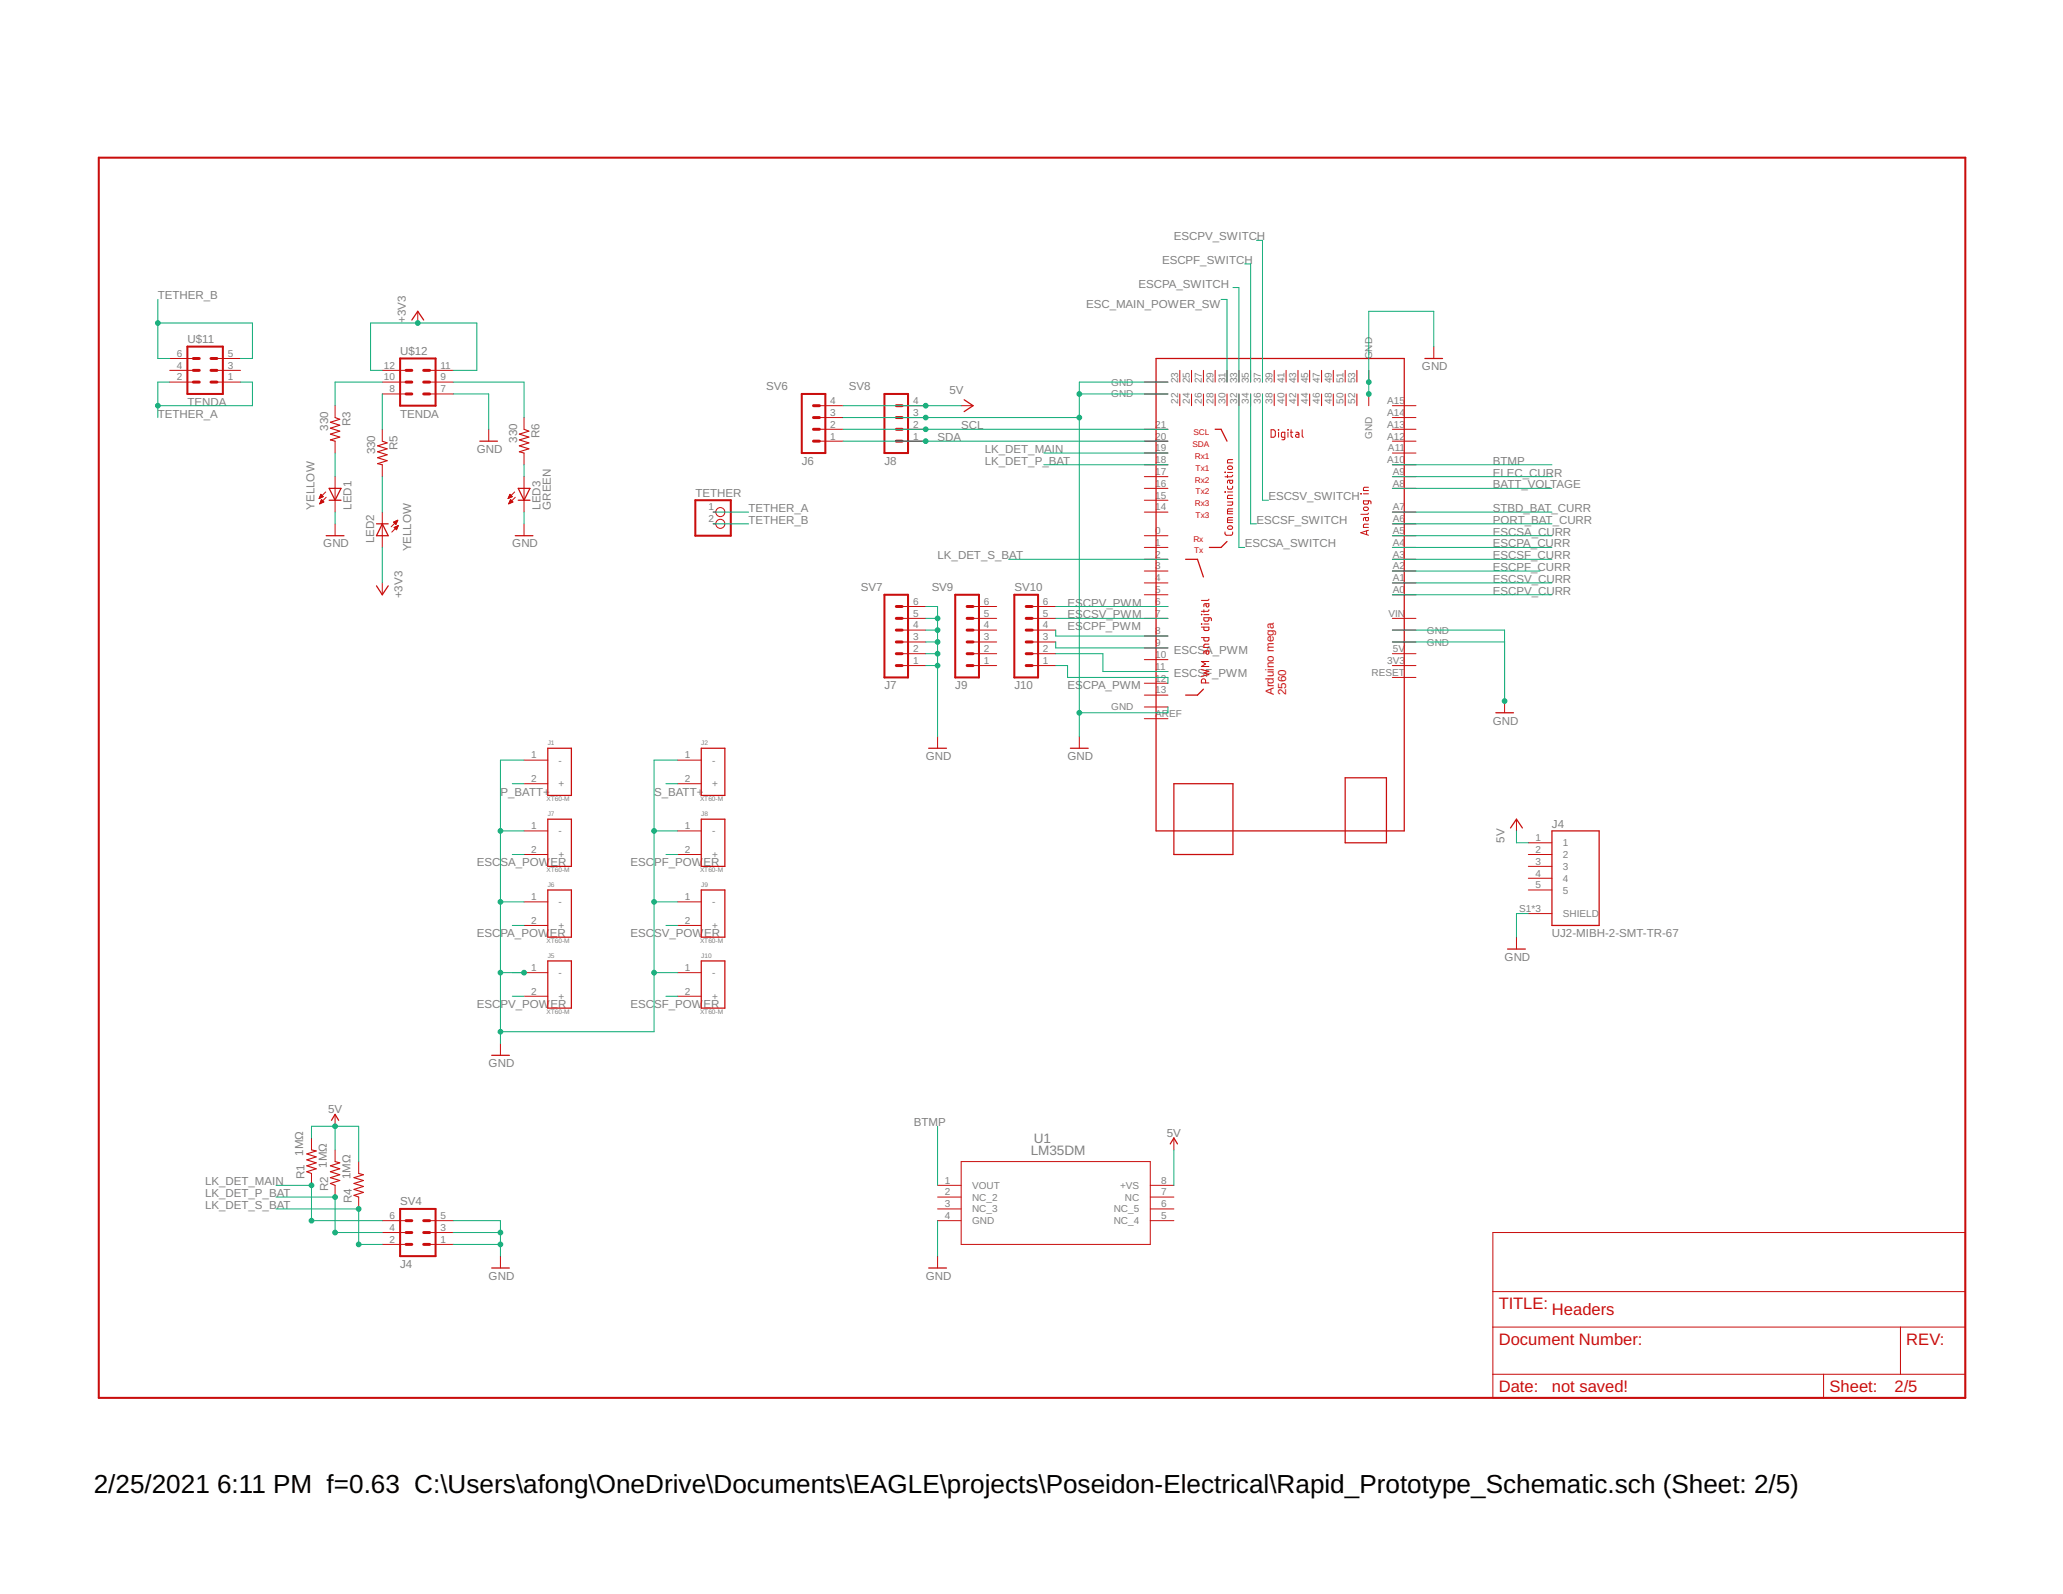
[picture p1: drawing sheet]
<svg xmlns="http://www.w3.org/2000/svg" width="279mm" height="216mm" viewBox="0 0 279 216" stroke-linecap="round" stroke-linejoin="round" font-family="sans-serif">
<path d="M13.4 21.4h252.8v167.9h-252.8zM25.4 46.9h4.8v6.5h-4.8zM54.2 48.6h4.8v6.3h-4.8zM108.6 53.4h3.2v8h-3.2zM119.8 53.4h3.2v8h-3.2zM94.2 67.8h4.8v4.8h-4.8zM119.8 80.6h3.2v11.2h-3.2zM129.4 80.6h3.2v11.2h-3.2zM137.4 80.6h3.2v11.2h-3.2zM54.2 163.7h4.8v6.4h-4.8z" fill="none" stroke="#c90d0c" stroke-width=".28"/>
<g fill="none" stroke="#c90d0c" stroke-width=".14">
<path d="M23 51.8h3.2M23 50.2h3.2M23 48.6h3.2M29.4 51.8h3.2M29.4 50.2h3.2M29.4 48.6h3.2M45.4 54.9v1.7M45.4 59.8v1.6M51.8 53.4h3.2M51.8 51.8h3.2M51.8 58.1v1.7M51.8 50.2h3.2"/>
<path d="M56.6 42.2v1.6M58.2 53.4h3.2M58.2 51.8h3.2M58.2 50.2h3.2M66.2 58.1v1.7M71 56.6v1.5M111 59.8h3.2M111 58.1h3.2M111 54.9h3.2M111 56.6h3.2M122.2 59.8h3.2M122.2 58.1h3.2"/>
<path d="M122.2 54.9h3.2M122.2 56.6h3.2M130.2 54.9h1.6M155 59.8h3.2M155 58.1h3.2M155 53.4h3.2M155 51.8h3.2M159.8 50.2v1.6M159.8 53.4v1.5M161.4 50.2v1.6M161.4 53.4v1.5M163 50.2v1.6"/>
<path d="M163 53.4v1.5M164.6 50.2v1.6M164.6 53.4v1.5M166.2 50.2v1.6M166.2 53.4v1.5M167.8 50.2v1.6M167.8 53.4v1.5M169.4 50.2v1.6M169.4 53.4v1.5M171 50.2v1.6M171 53.4v1.5M172.1 58.2h.5l.1 .2v.5l-.1 .3h-.5z"/>
<path d="M172.6 50.2v1.6M172.6 53.4v1.5M173.1 58.2l.1 .1zM173.2 58.5v.7M174 59.2l-.4-.1-.1-.4 .1-.1 .4-.1v.9l-.1 .1-.3 .1M174.2 50.2v1.6M174.2 53.4v1.5M174.4 58.2l.1 .1zM174.4 58.5v.7M174.8 58.5h.3M174.9 58.2v.9l.2 .1M175.5 58.5l.4 .1v.6l-.4-.1a.2 .2 0 0 1 .2-.3h.2"/>
<path d="M175.8 50.2v1.6M175.8 53.4v1.5M176.4 58.2v.9l.1 .1M177.4 50.2v1.6M177.4 53.4v1.5M179 50.2v1.6M179 53.4v1.5M180.6 50.2v1.6M180.6 53.4v1.5M182.2 50.2v1.6M182.2 53.4v1.5M183.8 50.2v1.6"/>
<path d="M183.8 53.4v1.5M185.4 50.2v1.6M185.4 53.4v1.5M188.6 59.8h3.2M188.6 58.1h3.2M188.6 54.9h3.2M188.6 56.6h3.2M194.2 46.9v1.7M43.2 67.5h.2M43.3 67.4h.2M43.3 67.3h.4M43.3 68.2h.1"/>
<path d="M43.3 67.3h.5M43.3 68.2h.2M43.3 67.2h.4M43.4 68.1h.2M43.4 67.1h.2M43.4 68h.4M43.4 67h.1M43.4 67.9h.4M43.5 67.8h.2M43.5 67.8h.1M43.5 67.7h.1M43.5 67.7l.4 .3-.6 .2z"/>
<path d="M43.8 67.3l-.3-.3-.3 .5M43.8 67.3l-.6 .2M44.1 66.6l-.9 .9M44.2 67.4l-.9 .8M45.4 64.6v4.8M45.4 71v1.6M51.8 62.9v1.7M51.8 69.4v4.7M51.8 79v1.6M53.3 70.7l.6-.2-.3 .5zM53.3 70.7h.4M53.4 71.4h.4"/>
<path d="M53.4 70.8h.3M53.4 70.7h.4M53.4 71.5h.4M53.4 70.9h.3M53.5 71.6h.3M53.5 70.9h.2M53.5 71.4h.4M53.6 71h.1M53.6 71.6h.2M53.6 70.6h.2M53.6 71.7h.1M53.7 71.3h.2"/>
<path d="M53.7 70.5h.1M53.8 71.2h.1M53.9 70.5l-.9 .9M53.9 71.2l-.8 .9M53.9 71.2l-.2 .6-.3-.4M53.9 71.2l-.5 .2M68.9 67.5h.1M68.9 67.4h.2M68.9 67.3h.4M68.9 68.2h.1M68.9 67.3h.5M68.9 68.2h.2"/>
<path d="M69 67.2h.3M69 68.1h.2M69 67.1h.2M69 68h.4M69 67h.1M69 67.9h.4M69.1 67.8h.2M69.1 67.8h.1M69.1 67.7h.1M69.2 67.7l.3 .3-.6 .2zM69.4 67.3l-.3-.3-.3 .5M69.4 67.3l-.6 .2"/>
<path d="M69.7 66.6l-.9 .9M69.8 67.4l-.9 .8M71 61.4v1.5M71 64.6v4.8M71 71v1.6M96.6 69.4h.3M96.6 71h.3M155 79h3.2M155 77.3h3.2M155 75.8h3.2M155 74.1h3.2M155 72.6h3.2"/>
<path d="M155 69.4h3.2M155 67.8h3.2M155 66.1h3.2M155 64.6h3.2M155 62.9h3.2M155 61.4h3.2M165.9 72.1v.3l.2 .1h.7l.1-.4M165.9 63.9l.1 .1zM165.9 66.6l.1 .1zM166.2 68h.7l-.1 .4h-.6M166.2 65.8l.1 .3 .1 .2 .4-.1 .1-.4M166.2 64.3v.4"/>
<path d="M166.2 70.4h.7M166.2 69.3h.7M166.2 66.6h.7M166.2 64h.7M166.3 71.4l.4-.2a.23 .23 0 0 1 .2 .3 .23 .23 0 0 1-.2 .2h-.2a.22 .22 0 0 1-.2-.3zM166.3 63.2l.4-.1a.23 .23 0 0 1 .2 .3 .23 .23 0 0 1-.2 .2h-.2a.22 .22 0 0 1-.2-.4zM166.5 65v.3a.2 .2 0 0 0 .2 .2 .2 .2 0 0 0 .2-.2v-.3h-.5l-.1 .1-.1 .3M166.9 70.1h-.5l-.2 .2v.5h.7M166.9 68.9h-.5l-.2 .2v.5h.7M166.9 67.1h-.5l-.2 .1v.3h.7M166.9 64.3l-.1 .3h-.9M166.9 62.3h-.5l-.2 .1v.3h.7"/>
<path d="M184.3 66.8l.1 .1zM184.7 66.9h.6M184.7 68.8l.4-.1a.23 .23 0 0 1 .2 .2 .23 .23 0 0 1-.2 .3h-.2a.24 .24 0 0 1-.2-.4zM184.9 70.1l.1 .4h.1h.2v-.4h-.5l-.1 .1v.3M185.1 71.9v.5M185.3 71h-.6v.2v.2h.6M185.3 69.5l-.1 .2h-.9M185.3 67.8v.5h-.5l-.1-.1v-.4h.8l.2 .1v.3M185.3 66h-.5l-.1 .2v.2h.6M185.3 71.8l-1 .4 1 .3M188.6 79h3.2M188.6 77.3h3.2"/>
<path d="M188.6 75.8h3.2M188.6 74.1h3.2M188.6 72.6h3.2M188.6 69.4h3.2M188.6 66.1h3.2M188.6 64.6h3.2M188.6 62.9h3.2M188.6 61.4h3.2M188.6 71h3.2M122.2 83.8h3.2M122.2 82.1h3.2M122.2 85.3h3.2"/>
<path d="M122.2 87h3.2M122.2 88.5h3.2M122.2 90.1h3.2M127 99.8v1.5M131.8 83.8h3.2M131.8 82.1h3.2M131.8 85.3h3.2M131.8 87h3.2M131.8 88.5h3.2M131.8 90.1h3.2M139.8 83.8h3.2M139.8 82.1h3.2"/>
<path d="M139.8 85.3h3.2M139.8 87h3.2M139.8 88.5h3.2M139.8 90.1h3.2M146.2 99.8v1.5M155 97.3h3.2M155 95.8h3.2M155 94.1h3.2M155 92.5h3.2M155 91h3.2M155 89.3h3.2M155 87.8h3.2"/>
<path d="M155 86.1h3.2M155 83.8h3.2M155 82.1h3.2M155 80.6h3.2M162.7 86.4h1v.3l-.1 .1h-.5l-.1-.4M162.7 84.9h1v.4l-.1 .1h-.5l-.1-.5M162.7 83.2l.1 .1zM162.7 84.5h.1zM162.7 90.7l1 .2-.7 .2 .7 .3-1 .2M163 82.6v.3M163 84.5h.7M163 83.2h.7"/>
<path d="M163.3 92.5v-.3a.29 .29 0 0 0-.3-.3 .29 .29 0 0 0-.3 .3v.3h1M163.3 88.2v.2a.19 .19 0 0 0 .2 .2 .19 .19 0 0 0 .2-.2v-.2h-.5h-.1l-.1 .4M163.3 81.8v.2a.19 .19 0 0 0 .2 .2 .19 .19 0 0 0 .2-.1v-.3h-.5l-.1 .1-.1 .3M163.7 87.2l-.6 .1-.1 .1v.3h.7M163.7 83.7l-.1 .4h-.4l-.1-.1-.1-.3h.9l.1 .1 .1 .3M163.7 82.6l-.1 .2h-.9M163.7 81.2l-.1 .1h-.9M163.7 89.6h-1l.6 .3-.6 .4h1M188.6 83.8h3.2M188.6 80.6h3.2M188.6 85.3h3.2M188.6 87h3.2"/>
<path d="M188.6 88.5h3.2M188.6 90.1h3.2M188.6 91.8h3.2M203.8 95v1.5M71 112.5h3.2M71 115.7h3.2M71 103h3.2M71 106.2h3.2M91.8 112.5h3.2M91.8 115.7h3.2M91.8 103h3.2M91.8 106.2h3.2"/>
<path d="M205.4 111v1.5M207 115.7h3.2M207 114.2h3.2M207 117.3h3.2M207 119h3.2M71 131.7h3.2M71 134.9h3.2M71 122.2h3.2M71 125.3h3.2M91.8 131.7h3.2M91.8 134.9h3.2M91.8 122.2h3.2"/>
<path d="M91.8 125.3h3.2M205.4 126.9v1.6M207 120.5h3.2M207 123.7h3.2M42.2 154.1v1.6M42.2 158.9v1.6M45.4 150.9v1.6M45.4 155.7v1.6M48.6 157.3v1.6M67.8 141.4v1.5M130.2 157.3h25.6v11.3h-25.6zM159 154.1v1.6"/>
<path d="M45.4 160.5v1.6M48.6 162.1v1.6M51.8 166.9h3.2M51.8 168.6h3.2M51.8 165.3h3.2M58.2 166.9h3.2M58.2 168.6h3.2M58.2 165.3h3.2M67.8 170.1v1.6M127 170.1v1.6M127 165.3h3.2M127 160.5h3.2"/>
<path d="M127 162.1h3.2M127 163.7h3.2M155.8 165.3h3.2M155.8 160.5h3.2M155.8 162.1h3.2M155.8 163.7h3.2M202.2 166.9h64v22.4h-64zM202.2 179.7h64M202.2 174.9h64M257.4 179.7v6.4M202.2 186.1h64M247 186.1v3.2"/>
<circle cx="97.6" cy="69.4" r=".61"/>
<circle cx="97.6" cy="71" r=".61"/>
</g>
<g fill="none" stroke="#c90d0c" stroke-width=".17">
<path d="M55.8 43.3l.8-1.1 .8 1.1M65 59.8h2.4M130.6 54.1l1.2 .8-1.2 .9M156.6 48.6h33.6v63.9h-33.6zM164.6 58.1h.8l.8 1.7M193 48.6h2.4M44.2 72.6h2.4M44.6 66.1h1.6l-.8 1.7zM44.6 67.8h1.6M51 71h1.6M51 79.4l.8 1.2 .8-1.2M51.8 71l.8 1.6h-1.6z"/>
<path d="M69.8 72.6h2.4M70.2 67.8h1.6M70.2 66.1h1.6l-.8 1.7zM160.6 75.8h1.6l.8 2.3M166.2 73.3l-.8 .8h-1.6M163 93.3l-.8 .8h-1.6M202.6 96.5h2.4M74.2 101.3h3.2v6.4h-3.2zM74.2 111h3.2v6.3h-3.2zM95 101.3h3.2v6.4h-3.2zM95 111h3.2v6.3h-3.2zM125.8 101.3h2.4"/>
<path d="M145 101.3h2.4M159 106.2h8v9.5h-8zM182.2 105.3h5.6v8.9h-5.6zM204.6 112.1l.8-1.1 .8 1.1M210.2 112.5h6.4v12.8h-6.4zM74.2 120.5h3.2v6.4h-3.2zM74.2 130.2h3.2v6.3h-3.2zM95 130.2h3.2v6.3h-3.2zM95 120.5h3.2v6.4h-3.2zM204.2 128.5h2.4M44.9 151.7l.5-.8 .5 .8M66.6 142.9h2.4"/>
<path d="M158.5 154.9l.5-.8 .5 .8M66.6 171.7h2.4M125.8 171.7h2.4"/>
</g>
<g fill="none" stroke="#c90d0c" stroke-width=".4">
<path d="M26.2 48.6h.8M26.2 50.2h.8M26.2 51.8h.8M28.6 48.6h.8M28.6 50.2h.8M28.6 51.8h.8M55 50.2h.8M55 51.8h.8M55 53.4h.8M57.4 50.2h.8M57.4 51.8h.8M57.4 53.4h.8"/>
<path d="M110.2 56.6h.8M110.2 58.1h.8M110.2 59.8h.8M110.2 54.9h.8M121.4 56.6h.8M121.4 58.1h.8M121.4 59.8h.8M121.4 54.9h.8M121.4 87h.8M121.4 88.5h.8M121.4 90.1h.8M121.4 83.8h.8"/>
<path d="M121.4 85.3h.8M121.4 82.1h.8M131 87h.8M131 88.5h.8M131 90.1h.8M131 83.8h.8M131 85.3h.8M131 82.1h.8M139 87h.8M139 88.5h.8M139 90.1h.8M139 83.8h.8"/>
<path d="M139 85.3h.8M139 82.1h.8M55 165.3h.8M55 166.9h.8M55 168.6h.8M57.4 165.3h.8M57.4 166.9h.8M57.4 168.6h.8"/>
</g>
<path d="M45.4 56.6l.6 .2-1.3 .4 1.3 .4-1.3 .4 1.3 .4-1.3 .4 1.3 .4-1.3 .4 .7 .2M51.8 59.8l.6 .2-1.3 .4 1.3 .4-1.3 .4 1.3 .4-1.3 .4 1.3 .4-1.3 .4 .7 .1M71 58.1l.6 .3-1.3 .4 1.3 .4-1.3 .4 1.3 .4-1.3 .4 1.3 .4-1.3 .4 .7 .2M42.2 155.7l.6 .2-1.2 .4 1.2 .4-1.2 .4 1.2 .4-1.2 .4 1.2 .4-1.2 .4 .6 .2M45.4 157.3l.6 .2-1.3 .4 1.3 .4-1.3 .4 1.3 .4-1.3 .4 1.3 .4-1.3 .4 .7 .2M48.6 158.9l.6 .2-1.3 .4 1.3 .4-1.3 .4 1.3 .4-1.3 .4 1.3 .4-1.3 .4 .7 .2" fill="none" stroke="#c90d0c" stroke-width=".15"/>
<g fill="none" stroke="#0dab76" stroke-width=".14">
<path d="M167 38.9h.8v12.9M168.6 35.8h.8v16M170.2 32.6h.8v19.2M21.4 43.8h12.8v4.8h-1.6M21.4 40.6v8h1.6M23 51.8h-1.6v4.8M32.6 51.8h1.6v3.1h-12.8M51.8 51.8h-6.4v3.1M51.8 53.4v4.7M51.8 50.2h-1.6v-6.4h14.4v6.4h-3.2M61.4 53.4h4.8v4.7M61.4 51.8h9.6v4.8"/>
<path d="M114.2 56.6h32M114.2 54.9h16M114.2 59.8h44M114.2 58.1h44M146.2 53.4h12M158.2 51.8h-12v48M165.4 40.6h.8v11.2M167.8 53.4v20.7h.8M169.4 53.4v17.6h.8M171 53.4v14.4h.8M194.2 46.9v-4.7h-8.8v11.2M45.4 61.4v3.2"/>
<path d="M45.4 69.4v1.6M51.8 64.6v4.8M51.8 74.1v4.9M71 62.9v1.7M71 69.4v1.6M96.6 71h4.8M96.6 69.4h4.8M136.6 75.8h21.6M141.4 61.4h16.8M141.4 62.9h16.8M188.6 62.9h21.6M188.6 75.8h21.6"/>
<path d="M188.6 74.1h21.6M188.6 79h21.6M188.6 77.3h20M188.6 72.6h21.6M188.6 71h21.6M188.6 69.4h21.6M188.6 66.1h21.6M188.6 64.6h21.6M125.4 87h1.6M125.4 85.3h1.6M125.4 82.1h1.6v17.7M125.4 83.8h1.6"/>
<path d="M125.4 88.5h1.6M125.4 90.1h1.6M143 90.1h1.6v1.7h13.6v.7M143 82.1h15.2M143 83.8h15.2M143 88.5h6.4v2.5h8.8M143 85.3v.8h15.2M143 87v.8h15.2M158.2 95.8v.7h-12M188.6 87h15.2M188.6 85.3h15.2v9.7M188.6 80.6h21.6"/>
<path d="M67.8 112.5h3.2M69.4 115.7h1.6M69.4 106.2h1.6M71 103h-3.2v38.4M88.6 112.5h3.2M90.2 115.7h1.6M90.2 106.2h1.6M91.8 103h-3.2v36.7h-20.8M205.4 112.5v1.7h1.6M67.8 131.7h3.2M67.8 122.2h3.2M69.4 134.9h1.6"/>
<path d="M69.4 125.3h1.6M88.6 131.7h3.2M88.6 122.2h3.2M90.2 134.9h1.6M90.2 125.3h1.6M207 123.7h-1.6v3.2M42.2 154.1v-1.6h6.4v4.8M45.4 152.5v3.2M127 152.5v8M159 155.7v4.8M37.4 160.5h4.8v4.8h9.6M37.4 162.1h8v4.8h6.4"/>
<path d="M37.4 163.7h11.2v4.9h3.2M61.4 165.3h6.4v4.8M61.4 166.9h6.4M61.4 168.6h6.4M127 165.3v4.8"/>
</g>
<g fill="#0dab76" stroke="#0dab76" stroke-width=".14">
<circle cx="203.8" cy="95" r=".32"/>
<circle cx="146.2" cy="53.4" r=".32"/>
<circle cx="146.2" cy="56.6" r=".32"/>
<circle cx="146.2" cy="96.5" r=".32"/>
<circle cx="125.4" cy="56.6" r=".32"/>
<circle cx="127" cy="83.8" r=".32"/>
<circle cx="127" cy="85.3" r=".32"/>
<circle cx="127" cy="87" r=".32"/>
<circle cx="127" cy="88.5" r=".32"/>
<circle cx="127" cy="90.1" r=".32"/>
<circle cx="185.4" cy="53.4" r=".32"/>
<circle cx="185.4" cy="51.8" r=".32"/>
<circle cx="67.8" cy="166.9" r=".32"/>
<circle cx="67.8" cy="168.6" r=".32"/>
<circle cx="67.8" cy="139.7" r=".32"/>
<circle cx="88.6" cy="131.7" r=".32"/>
<circle cx="88.6" cy="122.2" r=".32"/>
<circle cx="88.6" cy="112.5" r=".32"/>
<circle cx="67.8" cy="112.5" r=".32"/>
<circle cx="67.8" cy="122.2" r=".32"/>
<circle cx="71" cy="131.7" r=".32"/>
<circle cx="67.8" cy="131.7" r=".32"/>
<circle cx="42.2" cy="160.5" r=".32"/>
<circle cx="42.2" cy="165.3" r=".32"/>
<circle cx="45.4" cy="162.1" r=".32"/>
<circle cx="45.4" cy="166.9" r=".32"/>
<circle cx="48.6" cy="163.7" r=".32"/>
<circle cx="48.6" cy="168.6" r=".32"/>
<circle cx="45.4" cy="152.5" r=".32"/>
<circle cx="125.4" cy="54.9" r=".32"/>
<circle cx="125.4" cy="59.8" r=".32"/>
<circle cx="125.4" cy="58.1" r=".32"/>
<circle cx="56.6" cy="43.8" r=".32"/>
<circle cx="21.4" cy="43.8" r=".32"/>
<circle cx="21.4" cy="54.9" r=".32"/>
</g>
<g font-size="3.5">
<text x="12.7" y="202.2">2/25/2021</text>
<text x="29.4" y="202.2">6:11 PM f=0.63 C:\Users\afong\OneDrive\Documents\EAGLE\projects\Poseidon-Electrical\Rapid_Prototype_Schematic.sch (Sheet: 2/5)</text>
</g>
<g font-size="2.2" fill="#c90d0c">
<text x="203" y="177.3">TITLE:</text>
<text x="210.2" y="178.1">Headers</text>
<text x="203" y="182.1">Document Number:</text>
<text x="258.2" y="182.1">REV:</text>
<text x="203" y="188.5">Date:</text>
<text x="210.2" y="188.5">not saved!</text>
<text x="247.8" y="188.5">Sheet:</text>
<text x="256.6" y="188.5">2/5</text>
</g>
<g font-size="1.8" fill="#808080">
<text x="140" y="154.8">U1</text>
<text x="139.6" y="156.4">LM35DM</text>
</g>
<g font-size="1.6" fill="#808080">
<text x="157.4" y="35.8">ESCPF_SWITCH</text>
<text x="159" y="32.6">ESCPV_SWITCH</text>
<text x="21.4" y="40.6">TETHER_B</text>
<text x="147.1" y="41.7">ESC_MAIN_POWER_SW</text>
<text x="154.2" y="39">ESCPA_SWITCH</text>
<text x="25.4" y="46.5">U$11</text>
<text x="55" y="43.8" transform="rotate(-90 55 43.8)">+3V3</text>
<text x="54.2" y="48.1">U$12</text>
<text x="103.8" y="52.9">SV6</text>
<text x="115" y="52.9">SV8</text>
<text x="128.6" y="53.4">5V</text>
<text x="192.6" y="50.2">GND</text>
<text x="21.4" y="56.6">TETHER_A</text>
<text x="25.4" y="55">TENDA</text>
<text x="44.4" y="58.4" transform="rotate(-90 44.4 58.4)">330</text>
<text x="47.4" y="57.7" transform="rotate(-90 47.4 57.7)">R3</text>
<text x="54.2" y="56.6">TENDA</text>
<text x="70" y="60" transform="rotate(-90 70 60)">330</text>
<text x="73" y="59.3" transform="rotate(-90 73 59.3)">R6</text>
<text x="127" y="59.8">SDA</text>
<text x="130.2" y="58.2">SCL</text>
<text x="50.8" y="61.6" transform="rotate(-90 50.8 61.6)">330</text>
<text x="53.8" y="60.9" transform="rotate(-90 53.8 60.9)">R5</text>
<text x="64.6" y="61.4">GND</text>
<text x="108.6" y="63">J6</text>
<text x="119.8" y="63">J8</text>
<text x="133.4" y="61.4">LK_DET_MAIN</text>
<text x="133.4" y="63">LK_DET_P_BAT</text>
<text x="202.2" y="64.6">ELEC_CURR</text>
<text x="202.2" y="63">BTMP</text>
<text x="42.6" y="69" transform="rotate(-90 42.6 69)">YELLOW</text>
<text x="47.6" y="69" transform="rotate(-90 47.6 69)">LED1</text>
<text x="73.2" y="69" transform="rotate(-90 73.2 69)">LED3</text>
<text x="74.6" y="69" transform="rotate(-90 74.6 69)">GREEN</text>
<text x="94.2" y="67.4">TETHER</text>
<text x="101.4" y="71">TETHER_B</text>
<text x="101.4" y="69.4">TETHER_A</text>
<text x="170.2" y="71">ESCSF_SWITCH</text>
<text x="171.8" y="67.8">ESCSV_SWITCH</text>
<text x="202.2" y="71">PORT_BAT_CURR</text>
<text x="202.2" y="69.4">STBD_BAT_CURR</text>
<text x="202.2" y="66.2">BATT_VOLTAGE</text>
<text x="43.8" y="74.2">GND</text>
<text x="50.7" y="73.6" transform="rotate(-90 50.7 73.6)">LED2</text>
<text x="55.7" y="74.7" transform="rotate(-90 55.7 74.7)">YELLOW</text>
<text x="69.4" y="74.2">GND</text>
<text x="127" y="75.8">LK_DET_S_BAT</text>
<text x="168.6" y="74.2">ESCSA_SWITCH</text>
<text x="202.2" y="77.4">ESCPF_CURR</text>
<text x="202.2" y="75.8">ESCSF_CURR</text>
<text x="202.2" y="74.2">ESCPA_CURR</text>
<text x="202.2" y="72.6">ESCSA_CURR</text>
<text x="54.5" y="81" transform="rotate(-90 54.5 81)">+3V3</text>
<text x="116.6" y="80.1">SV7</text>
<text x="126.2" y="80.1">SV9</text>
<text x="137.4" y="80.1">SV10</text>
<text x="144.6" y="82.2">ESCPV_PWM</text>
<text x="144.6" y="83.8">ESCSV_PWM</text>
<text x="202.2" y="80.6">ESCPV_CURR</text>
<text x="202.2" y="79">ESCSV_CURR</text>
<text x="144.6" y="85.4">ESCPF_PWM</text>
<text x="159" y="88.6">ESCSA_PWM</text>
<text x="119.8" y="93.3">J7</text>
<text x="129.4" y="93.3">J9</text>
<text x="137.4" y="93.3">J10</text>
<text x="144.6" y="93.3">ESCPA_PWM</text>
<text x="159" y="91.8">ESCSF_PWM</text>
<text x="202.2" y="98.1">GND</text>
<text x="67.8" y="107.7">P_BATT+</text>
<text x="88.6" y="107.7">S_BATT+</text>
<text x="125.4" y="102.9">GND</text>
<text x="144.6" y="102.9">GND</text>
<text x="210.2" y="112.1">J4</text>
<text x="64.6" y="117.3">ESC</text>
<text x="67.8" y="117.3">SA_POW</text>
<text x="74.6" y="117.3">ER</text>
<text x="85.4" y="117.3">ESCPF_POW</text>
<text x="95.3" y="117.3">ER</text>
<text x="203.8" y="114.1" transform="rotate(-90 203.8 114.1)">5V</text>
<text x="64.6" y="126.9">ESC</text>
<text x="67.8" y="126.9">PA_POWER</text>
<text x="85.4" y="126.9">ESCSV_POWER</text>
<text x="203.8" y="130.1">GND</text>
<text x="210.2" y="126.9">UJ2-MIBH-2-SMT-TR-67</text>
<text x="64.6" y="136.5">ESC</text>
<text x="67.8" y="136.5">PV_POW</text>
<text x="74.6" y="136.5">ER</text>
<text x="85.4" y="136.5">ESCSF_POW</text>
<text x="95.3" y="136.5">ER</text>
<text x="66.2" y="144.5">GND</text>
<text x="44.4" y="150.8">5V</text>
<text x="123.8" y="152.5">BTMP</text>
<text x="158" y="154">5V</text>
<text x="27.8" y="160.5">LK_DET_MAIN</text>
<text x="41.1" y="156.5" transform="rotate(-90 41.1 156.5)">1MΩ</text>
<text x="41.2" y="159.7" transform="rotate(-90 41.2 159.7)">R1</text>
<text x="44.3" y="158.1" transform="rotate(-90 44.3 158.1)">1MΩ</text>
<text x="44.4" y="161.3" transform="rotate(-90 44.4 161.3)">R2</text>
<text x="47.5" y="159.7" transform="rotate(-90 47.5 159.7)">1MΩ</text>
<text x="27.8" y="162.1">LK_DET_P_BAT</text>
<text x="27.8" y="163.7">LK_DET_S_BAT</text>
<text x="47.6" y="162.9" transform="rotate(-90 47.6 162.9)">R4</text>
<text x="54.2" y="163.3">SV4</text>
<text x="54.2" y="171.7">J4</text>
<text x="66.2" y="173.3">GND</text>
<text x="125.4" y="173.3">GND</text>
</g>
<g font-size="1.6" fill="#c90d0c">
<text x="172.5" y="94.1" transform="rotate(-90 172.5 94.1)">Arduino mega</text>
<text x="174.2" y="94.1" transform="rotate(-90 174.2 94.1)">2560</text>
</g>
<g font-size="1.4" fill="#808080">
<text x="23.9" y="51.5">2</text>
<text x="23.9" y="49.9">4</text>
<text x="23.9" y="48.3">6</text>
<text x="30.9" y="51.5">1</text>
<text x="30.9" y="49.9">3</text>
<text x="30.9" y="48.3">5</text>
<text x="52" y="51.5">10</text>
<text x="52" y="49.9">12</text>
<text x="52.7" y="53.1">8</text>
<text x="59.7" y="53.1">7</text>
<text x="59.7" y="51.5">9</text>
<text x="59.7" y="49.9">11</text>
<text x="150.5" y="53.8">GND</text>
<text x="150.5" y="52.2">GND</text>
<text x="159.6" y="51.9" transform="rotate(-90 159.6 51.9)">23</text>
<text x="161.2" y="51.9" transform="rotate(-90 161.2 51.9)">25</text>
<text x="162.8" y="51.9" transform="rotate(-90 162.8 51.9)">27</text>
<text x="164.4" y="51.9" transform="rotate(-90 164.4 51.9)">29</text>
<text x="166" y="51.9" transform="rotate(-90 166 51.9)">31</text>
<text x="167.6" y="51.9" transform="rotate(-90 167.6 51.9)">33</text>
<text x="169.2" y="51.9" transform="rotate(-90 169.2 51.9)">35</text>
<text x="170.8" y="51.9" transform="rotate(-90 170.8 51.9)">37</text>
<text x="172.4" y="51.9" transform="rotate(-90 172.4 51.9)">39</text>
<text x="174" y="51.9" transform="rotate(-90 174 51.9)">41</text>
<text x="175.6" y="51.9" transform="rotate(-90 175.6 51.9)">43</text>
<text x="177.2" y="51.9" transform="rotate(-90 177.2 51.9)">45</text>
<text x="178.8" y="51.9" transform="rotate(-90 178.8 51.9)">47</text>
<text x="180.4" y="51.9" transform="rotate(-90 180.4 51.9)">49</text>
<text x="182" y="51.9" transform="rotate(-90 182 51.9)">51</text>
<text x="183.6" y="51.9" transform="rotate(-90 183.6 51.9)">53</text>
<text x="185.9" y="48.7" transform="rotate(-90 185.9 48.7)">GND</text>
<text x="112.5" y="59.5">1</text>
<text x="112.5" y="57.9">2</text>
<text x="112.5" y="56.3">3</text>
<text x="112.5" y="54.7">4</text>
<text x="123.7" y="59.5">1</text>
<text x="123.7" y="57.9">2</text>
<text x="123.7" y="56.3">3</text>
<text x="123.7" y="54.7">4</text>
<text x="156.5" y="59.5">20</text>
<text x="156.5" y="57.9">21</text>
<text x="159.6" y="54.7" transform="rotate(-90 159.6 54.7)">22</text>
<text x="161.2" y="54.7" transform="rotate(-90 161.2 54.7)">24</text>
<text x="162.8" y="54.7" transform="rotate(-90 162.8 54.7)">26</text>
<text x="164.4" y="54.7" transform="rotate(-90 164.4 54.7)">28</text>
<text x="166" y="54.7" transform="rotate(-90 166 54.7)">30</text>
<text x="167.6" y="54.7" transform="rotate(-90 167.6 54.7)">32</text>
<text x="169.2" y="54.7" transform="rotate(-90 169.2 54.7)">34</text>
<text x="170.8" y="54.7" transform="rotate(-90 170.8 54.7)">36</text>
<text x="172.4" y="54.7" transform="rotate(-90 172.4 54.7)">38</text>
<text x="174" y="54.7" transform="rotate(-90 174 54.7)">40</text>
<text x="175.6" y="54.7" transform="rotate(-90 175.6 54.7)">42</text>
<text x="177.2" y="54.7" transform="rotate(-90 177.2 54.7)">44</text>
<text x="178.8" y="54.7" transform="rotate(-90 178.8 54.7)">46</text>
<text x="180.4" y="54.7" transform="rotate(-90 180.4 54.7)">48</text>
<text x="182" y="54.7" transform="rotate(-90 182 54.7)">50</text>
<text x="183.6" y="54.7" transform="rotate(-90 183.6 54.7)">52</text>
<text x="185.9" y="59.4" transform="rotate(-90 185.9 59.4)">GND</text>
<text x="187.9" y="54.7">A15</text>
<text x="187.9" y="56.3">A14</text>
<text x="187.9" y="57.9">A13</text>
<text x="187.9" y="59.5">A12</text>
<text x="156.5" y="65.9">16</text>
<text x="156.5" y="64.3">17</text>
<text x="156.5" y="62.7">18</text>
<text x="156.5" y="61.1">19</text>
<text x="187.9" y="62.7">A10</text>
<text x="188" y="61.1">A11</text>
<text x="188.6" y="64.3">A9</text>
<text x="188.6" y="65.9">A8</text>
<text x="95.9" y="69.1">1</text>
<text x="95.9" y="70.7">2</text>
<text x="156.5" y="69.1">14</text>
<text x="156.5" y="67.5">15</text>
<text x="188.6" y="69.1">A7</text>
<text x="188.6" y="70.7">A6</text>
<text x="156.5" y="77.1">3</text>
<text x="156.5" y="75.5">2</text>
<text x="156.5" y="73.9">1</text>
<text x="156.5" y="72.3">0</text>
<text x="188.6" y="72.3">A5</text>
<text x="188.6" y="73.9">A4</text>
<text x="188.6" y="75.5">A3</text>
<text x="188.6" y="77.1">A2</text>
<text x="123.7" y="83.5">5</text>
<text x="123.7" y="81.9">6</text>
<text x="133.3" y="83.5">5</text>
<text x="133.3" y="81.9">6</text>
<text x="141.3" y="83.5">5</text>
<text x="141.3" y="81.9">6</text>
<text x="156.5" y="83.5">7</text>
<text x="156.5" y="81.9">6</text>
<text x="156.5" y="80.3">5</text>
<text x="156.5" y="78.7">4</text>
<text x="188" y="83.5">VIN</text>
<text x="188.6" y="78.7">A1</text>
<text x="188.6" y="80.3">A0</text>
<text x="123.7" y="89.9">1</text>
<text x="123.7" y="88.3">2</text>
<text x="123.7" y="86.7">3</text>
<text x="123.7" y="85.1">4</text>
<text x="133.3" y="89.9">1</text>
<text x="133.3" y="88.3">2</text>
<text x="133.3" y="86.7">3</text>
<text x="133.3" y="85.1">4</text>
<text x="141.3" y="89.9">1</text>
<text x="141.3" y="88.3">2</text>
<text x="141.3" y="86.7">3</text>
<text x="141.3" y="85.1">4</text>
<text x="156.5" y="89.1">10</text>
<text x="156.5" y="87.5">9</text>
<text x="156.5" y="85.9">8</text>
<text x="187.9" y="89.9">3V3</text>
<text x="188.6" y="88.3">5V</text>
<text x="193.3" y="85.8">GND</text>
<text x="193.3" y="87.4">GND</text>
<text x="156.5" y="93.9">13</text>
<text x="156.5" y="92.3">12</text>
<text x="156.5" y="90.7">11</text>
<text x="185.8" y="91.5">RESET</text>
<text x="150.5" y="96.2">GND</text>
<text x="156.5" y="97.1">AREF</text>
<text x="71.9" y="102.7">1</text>
<text x="71.9" y="105.9">2</text>
<text x="75.7" y="103.4">-</text>
<text x="75.7" y="106.6">+</text>
<text x="92.7" y="102.7">1</text>
<text x="92.7" y="105.9">2</text>
<text x="96.5" y="103.4">-</text>
<text x="96.5" y="106.6">+</text>
<text x="71.9" y="112.3">1</text>
<text x="75.7" y="113">-</text>
<text x="92.7" y="112.3">1</text>
<text x="96.5" y="113">-</text>
<text x="207.9" y="113.9">1</text>
<text x="71.9" y="115.5">2</text>
<text x="75.7" y="116.2">+</text>
<text x="92.7" y="115.5">2</text>
<text x="96.5" y="116.2">+</text>
<text x="207.9" y="115.5">2</text>
<text x="207.9" y="117.1">3</text>
<text x="207.9" y="118.7">4</text>
<text x="211.7" y="114.6">1</text>
<text x="211.7" y="116.2">2</text>
<text x="211.7" y="117.8">3</text>
<text x="211.7" y="119.4">4</text>
<text x="71.9" y="121.9">1</text>
<text x="71.9" y="125.1">2</text>
<text x="75.7" y="122.6">-</text>
<text x="75.7" y="125.8">+</text>
<text x="92.7" y="121.9">1</text>
<text x="92.7" y="125.1">2</text>
<text x="96.5" y="122.6">-</text>
<text x="96.5" y="125.8">+</text>
<text x="205.7" y="123.5">S1*3</text>
<text x="207.9" y="120.3">5</text>
<text x="211.7" y="121">5</text>
<text x="211.7" y="124.2">SHIELD</text>
<text x="71.9" y="131.5">1</text>
<text x="92.7" y="131.5">1</text>
<text x="71.9" y="134.7">2</text>
<text x="75.7" y="132.2">-</text>
<text x="75.7" y="135.4">+</text>
<text x="92.7" y="134.7">2</text>
<text x="96.5" y="132.2">-</text>
<text x="96.5" y="135.4">+</text>
<text x="127.9" y="160.3">1</text>
<text x="127.9" y="161.9">2</text>
<text x="131.7" y="161">VOUT</text>
<text x="151.7" y="161">+VS</text>
<text x="157.3" y="161.9">7</text>
<text x="157.3" y="160.3">8</text>
<text x="52.7" y="166.7">4</text>
<text x="52.7" y="165.1">6</text>
<text x="59.7" y="166.7">3</text>
<text x="59.7" y="165.1">5</text>
<text x="127.9" y="163.5">3</text>
<text x="127.9" y="165.1">4</text>
<text x="131.7" y="162.6">NC_2</text>
<text x="131.7" y="164.2">NC_3</text>
<text x="131.7" y="165.8">GND</text>
<text x="150.8" y="165.8">NC_4</text>
<text x="150.8" y="164.2">NC_5</text>
<text x="152.4" y="162.6">NC</text>
<text x="157.3" y="165.1">5</text>
<text x="157.3" y="163.5">6</text>
<text x="52.7" y="168.3">2</text>
<text x="59.7" y="168.3">1</text>
</g>
<g font-size="1.1" fill="#c90d0c">
<text x="161.6" y="59">SCL</text>
<text x="161.5" y="60.6">SDA</text>
<text x="161.8" y="65.4">Rx2</text>
<text x="161.8" y="62.2">Rx1</text>
<text x="161.9" y="63.8">Tx1</text>
<text x="161.8" y="68.6">Rx3</text>
<text x="161.9" y="70.2">Tx3</text>
<text x="161.9" y="67">Tx2</text>
<text x="161.6" y="73.4">Rx</text>
<text x="161.7" y="75">Tx</text>
</g>
<g font-size=".9" fill="#808080">
<text x="74.2" y="100.9">J1</text>
<text x="95" y="100.9">J2</text>
<text x="74" y="108.6">XT60-M</text>
<text x="74.2" y="110.5">J7</text>
<text x="94.8" y="108.6">XT60-M</text>
<text x="95" y="110.5">J8</text>
<text x="74" y="118.2">XT60-M</text>
<text x="94.8" y="118.2">XT60-M</text>
<text x="74.2" y="120.1">J6</text>
<text x="95" y="120.1">J9</text>
<text x="74" y="127.8">XT60-M</text>
<text x="74.2" y="129.7">J5</text>
<text x="94.8" y="127.8">XT60-M</text>
<text x="95" y="129.7">J10</text>
<text x="74" y="137.4">XT60-M</text>
<text x="94.8" y="137.4">XT60-M</text>
</g>
</svg>
